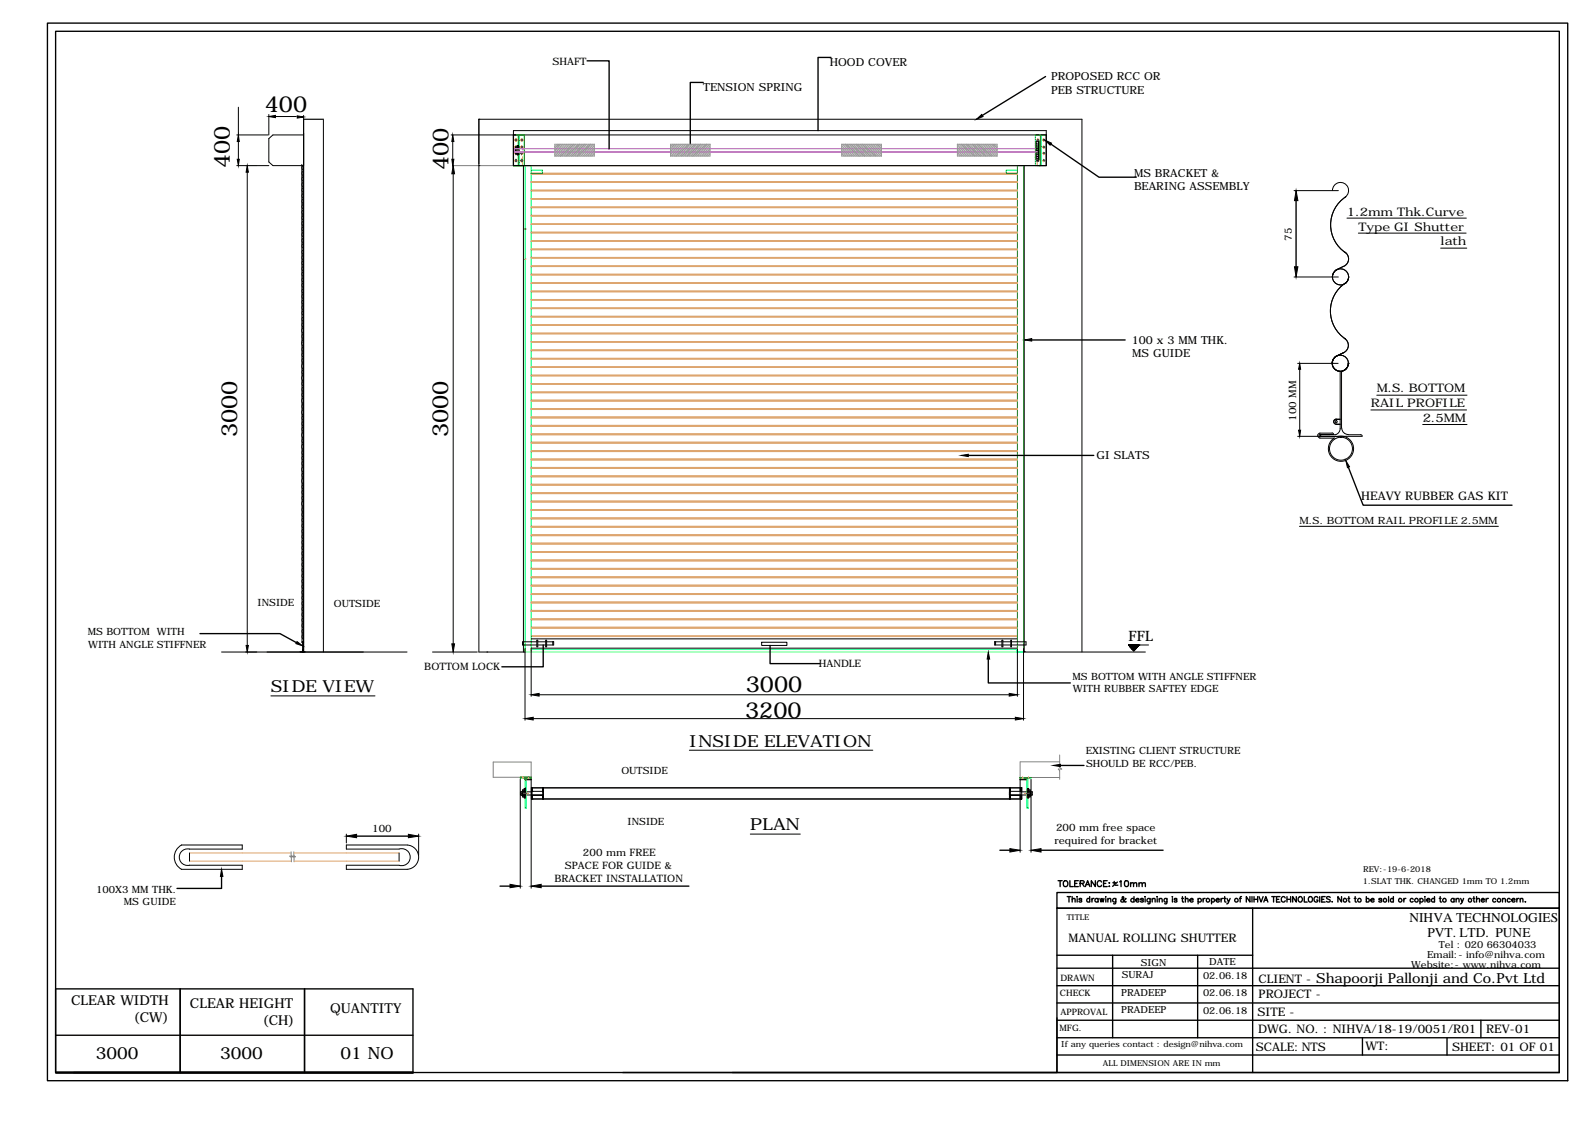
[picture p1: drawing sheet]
<svg xmlns="http://www.w3.org/2000/svg" width="297mm" height="210mm" viewBox="0 0 297 210" stroke-linecap="round" stroke-linejoin="round" font-family="sans-serif">
<!-- layer: 0 -->
<g fill="none" stroke="#dda56e" stroke-width=".19">
<path d="M98.9 38.7h90.6M98.9 38.6h90.6M98.9 37.1h90.6M98.9 37h90.6M98.9 35.5h90.6M98.9 35.4h90.6M98.9 34h90.6M98.9 33.9h90.6M98.9 32.4h90.6M98.9 32.3h90.6M98.9 30.8h90.6M97.8 48.2h.1"/>
<path d="M98.9 59h90.6M98.9 58.9h90.6M98.9 57.5h90.6M98.9 57.3h90.6M98.9 55.9h90.6M98.9 55.8h90.6M98.9 54.3h90.6M98.9 54.2h90.6M98.9 52.8h90.6M98.9 52.6h90.6M98.9 51.2h90.6M98.9 51.1h90.6"/>
<path d="M98.9 49.6h90.6M98.9 49.5h90.6M98.9 48.1h90.6M98.9 47.9h90.6M98.9 46.5h90.6M98.9 46.4h90.6M98.9 44.9h90.6M98.9 44.8h90.6M98.9 43.4h90.6M98.9 43.3h90.6M98.9 41.8h90.6M98.9 41.7h90.6"/>
<path d="M98.9 40.2h90.6M98.9 40.1h90.6M98.9 79.4h90.6M98.9 79.2h90.6M98.9 77.8h90.6M98.9 77.7h90.6M98.9 76.3h90.6M98.9 76.1h90.6M98.9 74.7h90.6M98.9 74.5h90.6M98.9 73.1h90.6M98.9 73h90.6"/>
<path d="M98.9 71.6h90.6M98.9 71.4h90.6M98.9 70h90.6M98.9 69.9h90.6M98.9 68.4h90.6M98.9 68.3h90.6M98.9 66.9h90.6M98.9 66.7h90.6M98.9 65.3h90.6M98.9 65.2h90.6M98.9 63.7h90.6M98.9 63.6h90.6"/>
<path d="M98.9 62.2h90.6M98.9 62h90.6M98.9 60.6h90.6M98.9 60.5h90.6M98.9 99.8h90.6M98.9 99.6h90.6M98.9 98.2h90.6M98.9 98h90.6M98.9 96.6h90.6M98.9 96.5h90.6M98.9 95.1h90.6M98.9 94.9h90.6"/>
<path d="M98.9 93.5h90.6M98.9 93.3h90.6M98.9 91.9h90.6M98.9 91.8h90.6M98.9 90.4h90.6M98.9 90.2h90.6M98.9 88.8h90.6M98.9 88.6h90.6M98.9 87.2h90.6M98.9 87.1h90.6M98.9 85.7h90.6M98.9 85.5h90.6"/>
<path d="M98.9 84.1h90.6M98.9 83.9h90.6M98.9 82.5h90.6M98.9 82.4h90.6M98.9 81h90.6M98.9 80.8h90.6M98.9 118.6h90.6M98.9 118.4h90.6M98.9 117h90.6M98.9 116.8h90.6M98.9 115.4h90.6M98.9 115.3h90.6"/>
<path d="M98.9 113.9h90.6M98.9 113.7h90.6M98.9 112.3h90.6M98.9 112.1h90.6M98.9 110.7h90.6M98.9 110.6h90.6M98.9 109.2h90.6M98.9 109h90.6M98.9 107.6h90.6M98.9 107.4h90.6M98.9 106h90.6M98.9 105.9h90.6"/>
<path d="M98.9 104.5h90.6M98.9 104.3h90.6M98.9 102.9h90.6M98.9 102.7h90.6M98.9 101.3h90.6M98.9 101.2h90.6M35.3 158.9h18.9M54.7 158.9h19.6M35.3 160.4h19M54.8 160.4h19.5"/>
</g>
<g fill="none" stroke="#0f0" stroke-width=".19">
<path d="M95.6 30.8h2M98.9 31.7h2.1v.6h-2.1M189.5 30.8h1.1v90.6h-1.1zM189.5 31.7h-2.1v.6h2.1M192.8 30.7v.1h.2M192.8 25.5v.3M192.8 25.9v.2M192.8 26.2v.2M192.8 26.6v.2M192.8 26.9v.3M192.8 27.3v.2M192.8 27.6v.3"/>
<path d="M192.8 28v.2M192.8 28.3v.3M192.8 28.7v.2M192.8 29.1v.4M192.8 29.6v.3M192.8 30v.2M192.8 30.3v.3M193 25.1h-.2v.3M193.2 30.8h.2M193.2 25.1h.2M193.2 28.5v.1M193.2 27.4v.1"/>
<path d="M193.2 27.4v1.2M193.2 27.4h.2M193.2 28.6h.2M193.5 27.5v1M193.5 26.5h.1M193.5 29.5h.1M193.5 26.7l-.1 .1v2.4l.1 .1M193.6 26.5h.1M193.6 29.5h.1M193.6 26.4v3.1M193.7 27.5v1M193.7 28.5v.1"/>
<path d="M193.7 28.5l.1 .1M193.7 25.1v.2M193.7 25.4v.2M193.7 25.8v.2M193.7 26.1v1.3M193.7 27.5v.3M193.7 27.9v.2M193.7 28.2v.3M193.7 28.6v1.3M193.7 30v.3M193.7 30.3v.3M193.7 30.7v.1"/>
<path d="M193.7 27.4v.1M193.8 28.8h.1M193.8 28.9h.1M193.8 27.1h.1M193.8 27.2h.1M193.8 26.3h-.2v3.4h.2M193.8 27.4l-.1 .1M193.8 25.1v5.7M193.9 25.1v.2M193.9 25.4v.2M193.9 25.8v.2M193.9 26.1v.3"/>
<path d="M193.9 26.5v.2M193.9 26.8v.2M193.9 27.2v.2M193.9 27.5v.3M193.9 27.9v.2M193.9 28.2v.3M193.9 28.6v.2M193.9 28.9v.3M193.9 29.3v.2M193.9 29.7v.2M193.9 30v.3M193.9 30.3v.3"/>
<path d="M193.9 30.7v.1M194.1 25.1h-.6l.3 .1v5.6h-.3h.6M194.2 30.8h.3M194.2 25.1h.3M194.6 25.1h.2v.2M194.8 30.7v.1h-.2M194.8 25.4v.2M194.8 25.8v.2M194.8 26.1v.3M194.8 26.5v.2M194.8 26.8v.2M194.8 27.2v.2"/>
<path d="M194.8 27.5v.3M194.8 27.9v.2M194.8 28.2v.3M194.8 28.6v.2M194.8 28.9v.3M194.8 29.3v.2M194.8 29.7v.2M194.8 30v.3M194.8 30.3v.3M97.8 121.4v-90.6h1.1v90.6M96.9 144.8h2v.1h-2zM97.8 144.9v5.6h.2v-5.6"/>
<path d="M190 144.8h2v.1h-2zM191.2 144.9v5.6h.3M191.4 144.9v5.6"/>
<circle cx="193.3" cy="29.9" r=".15"/>
<circle cx="193.3" cy="26.1" r=".15"/>
<circle cx="194.4" cy="26.1" r=".15"/>
<circle cx="194.4" cy="27.4" r=".15"/>
<circle cx="194.4" cy="29.9" r=".15"/>
<circle cx="194.4" cy="28.5" r=".15"/>
</g>
<path d="M97.3 29.2v1.6h-1.7M193.2 30.1v.7h1.6" fill="none" stroke="#b88a5c" stroke-width=".19"/>
<path d="M97.3 28.5l.1 .1M193.2 27.2v2.1M193.2 27.7h-97.4v.6h97.4M193.4 27.2v2.1" fill="none" stroke="#f0f" stroke-width=".19"/>
<path d="M97.4 27.8l-.1 .1" fill="none" stroke="#b85c8a" stroke-width=".19"/>
<path d="M97.5 121.4h92.8M98.9 121h90.4v.4" fill="none" stroke="#0ff" stroke-width=".19"/>
<g fill="none" stroke="#000" stroke-width=".19">
<path d="M44.4 20v5.1M44.1 25.1h5.8M44.1 30.8h6M44.4 26.4v3.3M46 32.1v88.1M50.1 21.3v3.8M50.1 21.7h5.1M56.5 21.5v9.3h-5.7l-.7-.6v-4.4l.7-.7h5.7M56.5 22.2h3.7M84 25.1h110.8M84.3 26.4v4.4M84.4 32.4v87.5"/>
<path d="M89.2 22.2h.1M89.2 30.8h.1M89.2 22.2v99.2h8.6M89.2 22.2h112.3v99.2M95.6 24.3h99.2v6.5h-99.2zM97.5 30.8v90.6M190.7 30.8v90.6M193 26.3v3.4M193 26.7h.4M193 28h.4M193 27.6h.4M193 27.2h.4"/>
<path d="M193 26.3l.2 .1 .2-.1v3.3l-.2-.1-.2 .1M193.4 29.2h-.4M193.4 28.8h-.4M193.4 28.4h-.4M193.4 30h-.4M241 35.5h8.2M248.1 35.5a1.5 1.5 0 0 1 2.2-1.4 1.5 1.5 0 0 1 .2 2.6M250.6 36.6a6.2 6.2 0 0 0 0 10.5M97.8 42.7h.1M241 51.6h8.2M248.1 51.5h.1M248.8 50.3l1.4-.7-1.4 .7"/>
<path d="M248.8 50.3a1.5 1.5 0 0 0 .1 2.6 1.5 1.5 0 0 0 2.2-1.3M250.4 46.9a1.5 1.5 0 0 1 .7 1.4 1.5 1.5 0 0 1-.8 1.3 1.5 1.5 0 0 0 .2-2.6M250.5 52.8a1.5 1.5 0 0 0-.2-2.6 1.5 1.5 0 0 0-2.2 1.4 1.5 1.5 0 0 1 2.3-1.3 1.5 1.5 0 0 1 0 2.6M250.6 52.7a6.2 6.2 0 0 0 0 10.4M250.9 40.6h22.2M251.1 51.6h.1M253 43.4h20M268.3 46.2h4.9M241.7 67.7h7.5M242 68.8v11.3M248.1 67.6h.1M248.8 66.4l1.4-.7-1.4 .7"/>
<path d="M248.8 66.4a1.5 1.5 0 0 0 .1 2.6 1.5 1.5 0 0 0 2.2-1.3M248.8 78h.8M248.8 78.1h.8M248.8 79.1h.8M248.8 79h.8M248.8 78a.49 .49 0 0 0-.4 .5 .49 .49 0 0 0 .4 .5M248.8 78.1a.44 .44 0 0 0-.4 .4 .44 .44 0 0 0 .4 .5M249.6 69.2v10.6M249.6 79.8a1.21 1.21 0 0 1-.8 1.1l-2.7 .1M249.8 69.3v10.4M249.9 79.7a1.21 1.21 0 0 0 1.2 1.2M250 69.1l-.1 .2"/>
<path d="M250.3 63a1.5 1.5 0 0 1 .8 1.4 1.5 1.5 0 0 1-.9 1.3 1.5 1.5 0 0 0 .2-2.6M250.5 68.9a1.5 1.5 0 0 0-.2-2.6 1.5 1.5 0 0 0-2.2 1.4 1.5 1.5 0 0 1 2.3-1.3 1.5 1.5 0 0 1 0 2.6M251.1 67.7h.1M255.3 76.4h17.8M256.4 73.6h16.8M265 79.1h8.2M241.7 81.3h11.9M242 98h37M245.8 80.7h2.3M245.8 81.6h2.7M245.8 80.7a.44 .44 0 0 0-.4 .4 .44 .44 0 0 0 .4 .5M246.1 81l-.2 .2"/>
<path d="M248.1 80.6l.3 .3h-2.6l-.2 .2 .2 .2h3.3M249.1 81.3a2.35 2.35 0 0 1 2.9 2.7 2.35 2.35 0 0 1-3.6 1.5 2.35 2.35 0 0 1 .1-3.9M251.1 81h2.3M253.4 81h.2l.1 .2M56.3 119.7l.1 .2M56.3 119.5h.2v.2l-.1-.2-.1 .1zM56.3 119.7l.2 .2M56.4 119.9v1.5M98.9 119h90.6M100 119.5h-2.7v.6h2.7M100 119.2h.1v1.3h-.1zM100.1 119.5h1.5"/>
<path d="M101.6 119.2h.2v1.3h-.2zM101.8 119.5h1.3v.6h-1.3M102.9 119.5v.6M141.8 119.6h4.7v.6h-4.7zM185.4 119.5v.6M186.6 119.5h-1.4v.6h1.4M186.6 119.2h.2v1.3h-.2zM186.8 119.5h1.4M188.2 119.2h.2v1.3h-.2zM188.4 119.5h2.7v.6h-2.7M41.3 121.4h34.5M50.4 129.6h19.4"/>
<path d="M56.4 121l-.1 .4h-.4M56.4 121.4h.4M80.5 121.4h8.4M90.7 121.4h.1M97.8 120.8v13.3M98.9 120.9v8.8M98.9 120.7h90.6M99.3 133.8h89.8M100.1 120.1h1.5M100.4 129.4h87.5M128.4 139.7h34.1M186.8 120.1h1.4"/>
<path d="M189.5 120.9v8.8M190.6 121.4h22.7M190.6 120.8v13.3M190.7 121.4h.1M210.2 120.1h.1M210.2 120.2h.1M210.2 120.1h3.7M210.2 120.1l.9 1.1M210.2 120.1v.1M210.3 120.1v.1M210.3 120.3l.1-.2-.1 .2M210.3 120.4l.2-.3-.1 .3"/>
<path d="M210.4 120.1l-.1 .2 .1-.2-.1 .2 .1-.2-.1 .2M210.4 120.4l.2-.3-.1 .4M210.5 120.5l.1-.4-.1 .4M210.5 120.5l.1-.4-.1 .5M210.6 120.1l-.1 .4M210.6 120.6l.2-.5-.2 .5M210.6 120.7l.2-.6-.1 .6M210.7 120.1l-.1 .5M210.8 120.1l-.1 .6M210.8 120.9l.3-.8-.3 .8M210.9 120.1l-.1 .7M210.9 121l.2-.9-.2 .9"/>
<path d="M211 120.1l-.2 .8M211.1 121.1l.3-1-.3 1M211.1 120.1l-.2 .8M211.1 120.1l-.2 .9zM211.2 120.1l-.2 1 .2-1M211.2 121.1l.3-1-.3 1M211.3 120.1l-.2 1 .2-1-.3 1M211.3 121.1l.3-1-.3 1M211.4 120.1l-.3 1.1zM211.4 120.1l-.3 1.1M211.5 120.1l-.4 1.1M211.5 120.9l.2-.8-.3 .8"/>
<path d="M211.5 120.8l.2-.7-.2 .7M211.5 120.1l-.2 1M211.6 120.1l-.2 .9zM211.6 120.1l-.2 .9M211.6 120.7l.2-.6-.2 .7M211.7 120.1l-.1 .7M211.7 120.6l.1-.5-.1 .6M211.7 120.6l.2-.5-.2 .5M211.8 120.1l-.2 .6M211.8 120.5l.1-.4-.1 .5M211.8 120.1l-.1 .5M211.9 120.1l-.1 .4"/>
<path d="M211.9 120.1v.4zM211.9 120.1v.3zM212 120.1l-.1 .2M212 120.3v-.2l-.1 .2M212 120.1v.2l.1-.1M212.1 120.1h.1M212.1 120.1l-1 1.1M33.8 157.4h11.3v.7h-9.8a1.55 1.55 0 0 0-1.9 1.5 1.55 1.55 0 0 0 1.9 1.5h9.8v.8h-11.3M33.8 157.4a2.56 2.56 0 0 0 0 4.5M35.3 158.9v1.5M64.5 155.3v1.7M74.3 158.1h-9.8v-.7h11.4a2.26 2.26 0 0 1 2.1 2.2 2.26 2.26 0 0 1-2.1 2.3h-11.4v-.8h9.8"/>
<path d="M74.3 158.9v1.5M74.4 158.1a1.59 1.59 0 0 1 2 1.5 1.59 1.59 0 0 1-2 1.6M78 155.3v4M96.9 144.8h2v20.6M96.9 145.1v20.3M97.8 144.8v.4h1.1M98.9 144.9h-1v.2h1M99 146.7h.1M99 147l.1-.2-.1 .2M99 148.2h.1M99 146.8l.1-.1v2.1M99 146.8h91.3l-.2 .2"/>
<path d="M99 146.7v2.1M99 146.7h91.3M99 146.7v.1M99.1 147.2l-.1 .2 .1-.1M99.1 147.4h.1M99.1 148.3l-.1 .2M99.1 148.7l-.1 .1 .1-.1M99.1 148.8h.1M99.1 146.8l-.1 .1M99.1 146.9l-.1 .2M99.1 147l-.1 .2M99.1 147.1l-.1 .2"/>
<path d="M99.1 147.3l-.1 .1M99.1 148.2l-.1 .1M99.1 148.2l-.1 .2M99.1 148.4l-.1 .2M99.1 148.4l-.1 .3M99.1 148.5l-.1 .2M99.1 148.6l-.1 .2h91.3M99.1 148.7l-.1 .1M99.1 148.8h-.1M99.1 147.5h-2.2v.6h4.3l-.1 .1M101.1 147.1l.1-.1-.1 .2M101.1 148.6l.1-.2-.1 .2"/>
<path d="M101.1 146.7v2.1M101.1 147.5h.1M101.1 146.7v.1M101.1 148.1l-2.1 .1M101.2 146.7v2.1M101.2 148.1l-.1 .1M101.2 147.3l-.1 .2 .1-.2M101.2 148.1l-.1 .2 .1-.1M101.2 148.7l-.1 .1 .1-.1M101.2 147.2l-.1 .2h-2.1l.1-.1M101.2 146.8l-.1 .1M101.2 146.8l-.1 .2"/>
<path d="M101.2 146.9l-.1 .2M101.2 147l-.1 .1M101.2 147.1l-.1 .1M101.2 147.1l-.1 .2M101.2 147.3l-.1 .1M101.2 147.4l-.1 .1M101.2 147.4v.1M101.2 148.2l-.1 .2M101.2 148.3l-.1 .1M101.2 148.3l-.1 .2M101.2 148.4l-.1 .1M101.2 148.5l-.1 .2"/>
<path d="M101.2 148.6l-.1 .2M101.2 148.7l-.1 .1M101.2 148.8h.1M139.7 155.3h9.3M188 147.3l.2-.1-.2 .1M188 148.1h.1M188 148.8l.2-.1-.2 .1M188 147.5h.2M188 148.3l.2-.1h2.1l-.2 .1M188 146.9l.2-.2v2.1M188 148.2l.1-.1-.1 .1M188 148.5l.2-.1-.2 .2"/>
<path d="M188 146.7v2.1M188 146.7v.1M188.1 146.7l-.1 .1M188.2 146.8l-.2 .2 .2-.1M188.2 147.3l-.2 .2 .2-.2M188.2 148.3l-.2 .2 .2-.1M188.2 146.8l-.2 .2M188.2 146.9l-.2 .2M188.2 147l-.2 .1M188.2 147.1l-.2 .1M188.2 147.1l-.2 .2M188.2 147.2l-.2 .2"/>
<path d="M188.2 148.1l-.2 .2M188.2 148.2l-.2 .2 .2-.1M188.2 148.5l-.2 .1M188.2 148.5l-.2 .2M188.2 148.6l-.2 .1M188.2 148.7l-.1 .1M188.2 148.8h-.1M190 144.9h1v.2h-1M190.1 146.7v.6M190.1 148.2v.6M190.1 146.7h.1M190.1 148.2h.1l-.1 .1"/>
<path d="M190.1 147.5h2.2v.6h-4.3M190.1 146.7v.1M190.2 147.4h.1M190.2 146.7l-.1 .1M190.2 148.2h-.1M190.2 148.8h.1M190.3 147l-.2 .2 .2-.1M190.3 148.5l-.2 .1M190.3 146.7v2.1h-91.3M190.3 147.4l-2.2 .1 .1-.1M190.3 146.7l-.2 .2M190.3 146.8l-.2 .2"/>
<path d="M190.3 146.9l-.2 .2M190.3 147l-.2 .1M190.3 147.1l-.2 .1M190.3 147.1l-.2 .2M190.3 147.2l-.2 .1M190.3 147.3l-.2 .1M190.3 148.2l-.2 .2 .2-.1M190.3 148.3l-.2 .2M190.3 148.5l-.2 .2M190.3 148.6l-.2 .1M190.3 148.7l-.2 .1M190.3 148.7l-.1 .1"/>
<path d="M191.1 144.8v.4h-1.1M192 144.8h-2v13.9M192 145.1v13.6"/>
<circle cx="248.8" cy="78.5" r=".19"/>
<circle cx="249.7" cy="83.6" r="2.14"/>
</g>
<g fill="#000" stroke="#000" stroke-width=".19">
<path d="M44.2 29.7h.4l-.2 1.1zM44.4 25.1l.2 1.3h-.4zM46 30.8l.3 1.3h-.5zM50.1 21.7l1.2-.2v.4zM55.4 21.6l1.1 .2-1.1 .2zM84.4 30.8l.3 1.6h-.6zM84.3 25.1l.2 1.3h-.4zM84.1 29.7h.4l-.2 1.2zM181.8 22.2l1-.9 .3 .4zM194.6 26.1l1.2 .6-.2 .3zM241.4 35.5l.3 1.9h-.6zM241.1 49.7h.6l-.3 1.9z"/>
<path d="M190.8 63.3l1.3-.2v.4zM242 67.7l.2 1.1h-.4zM179 84.8l1.3-.2v.4zM241.8 80.1h.4l-.2 1.2zM250.6 85.8l.7 1.1-.4 .2zM55.3 119.5l1.1 .8-1.3-.4zM84.1 119.9h.6l-.3 1.5zM45.8 120.2h.5l-.3 1.2zM97.8 133.8l1.5-.2v.5zM98.9 129.4l1.5-.3v.6zM184.1 121.4l.2 1.4h-.5zM187.9 129.1l1.6 .3-1.6 .3z"/>
<path d="M189.1 133.6l1.5 .2-1.5 .3zM64.5 155.7l1.9-.3v.6zM76.1 155.4l1.9 .3-1.9 .3zM188.1 158.1l1.9 .3-1.9 .3zM192 158.4l1.9-.3v.6zM196.2 142.6l1.3-.2v.4zM41.3 161.9l.2 1.3h-.5zM95 164.7l1.9 .3-1.9 .3zM98.9 165l1.9-.3v.6z"/>
</g>
<g fill="none" stroke="#000" stroke-width=".25">
<path d="M8.8 4.3h283.2v197h-283.2zM10.4 5.8h280v194h-280zM109.3 11.3h4.1v16.4M131 15.4h-2.4v11.5M154.8 10.7h-2.5v13.6M194.7 14.3l-11.7 7.2M96 27.7h.5M96 28.3h.5M96 28h.1M96.4 27.1h.1v1.8h-.1zM96.4 27.6h-.4v.8h.4M96.4 27.4h-.3v1.2h.3"/>
<path d="M96.4 27.2h.1M96.4 27.5h.1M96.4 28.6h.1M96.4 28.7h.1M195.7 26.8l9 6.2h6.9M241.4 37.4v12.3M192.1 63.3h17.4M180.3 84.8h23.4M251.1 87l2.8 7.1h27.7M37.2 118h14.9l3.1 1.7M101.2 120.1v4.1h-7.7M143.4 120.2v3.4h9.2"/>
<path d="M184.1 122.8v4.4h15.2M66.4 155.7h9.7M97.2 147.5h.6M97.2 148.1h.6M97.2 147.8h.2M97.6 146.9h.2v1.7h-.2zM97.6 147.4h-.4v.8h.4M97.6 147.1h-.2v1.3h.2M97.6 147.1h.2M97.6 147.2h.2M97.6 148.3h.2M97.6 148.5h.2"/>
<path d="M186.2 158.4h1.9M191.4 146.9h.1v1.7h-.1zM191.4 147.1h.1M191.4 147.2h.1M191.4 148.3h.1M191.4 148.5h.1M191.4 147.5h.6M191.4 148.1h.6M191.5 147.4h.5v.8h-.5M191.5 147.1h.3v1.3h-.3M191.8 147.8h.2M193.9 158.4h22.7"/>
<path d="M197.5 142.6h4.4M41.3 163.2v2.3h-8.3M93.1 165h1.9M100.8 165h27.5M196.8 177.9h36.5M197 164h.8M197.4 164v1.1M198.1 164.2a.52 .52 0 0 1 .8 .3 .52 .52 0 0 1-.6 .6l-.2-.1-.1-.3zM198.7 167h.7M199.1 167v1M199.2 164v1.1h.7M199.7 167.5l.2-.2 .3 .1v.6"/>
<path d="M199.7 167v1M200.1 164.5h.5M200.6 167h.1M200.6 167.4v.6M200.8 164h-.7v1.1h.7M201.2 164.5h.6l.1-.3-.1-.1-.6-.1v1.1M201.5 167.5l-.2-.2-.3 .1v.2l.4 .1 .1 .2-.2 .1-.4-.1M201.5 164.5l.4 .6M202.1 165.1l.5-1.1 .4 1.1M202.3 164.7h.5M202.9 167.5a.31 .31 0 0 0-.4 0 .31 .31 0 0 0 0 .4 .31 .31 0 0 0 .4 0M202.9 167v1"/>
<path d="M203.4 167.3v.7M203.7 167.3l-.2 .1-.1 .2M204 164v1.1l-.8-1.1v1.1M204.5 167.5a.33 .33 0 0 0-.5-.1 .33 .33 0 0 0 0 .5 .33 .33 0 0 0 .5 0M204.5 167.3v.7M204.8 167.3l.2 .7 .2-.7 .2 .7 .2-.7M205.1 164.3a.45 .45 0 0 0-.6-.2 .45 .45 0 0 0-.2 .6 .42 .42 0 0 0 .4 .4 .42 .42 0 0 0 .4-.2M205.5 164.5h.4M205.9 167h.1M205.9 167.4v.6M206.2 164h-.7v1.1h.7M206.3 167.5l.3-.2 .2 .1 .1 .6"/>
<path d="M206.3 167.3v.7M206.5 164.5h.2zM206.5 165.1h.2zM207.2 177.9v15.4M207.2 164.4h.6M207.5 164.2v.5M207.7 164.9h.5M207.8 167.3v1h-.4M207.8 167.5a.33 .33 0 0 0-.5-.1 .33 .33 0 0 0 0 .5 .33 .33 0 0 0 .5 0M208.1 164.3l-.9 .8M208.5 164.2l.3-.2v1.1M209.6 164.1l.1-.1a.57 .57 0 0 1 .5 .6 .57 .57 0 0 1-.5 .5 .68 .68 0 0 1-.1-1z"/>
<path d="M209.7 167.4l-.1-.1a.61 .61 0 0 1-.8 .6v-.3l.5-.4-.2-.2-.1 .2 .1 .3 .4 .5 .2-.1M210.6 164.6l.1-.1h.4v.6M210.6 164.4v.7M211.1 164.6l.3-.2 .3 .1v.6M211.2 167.5a.33 .33 0 0 0-.5-.1 .33 .33 0 0 0 0 .5 .33 .33 0 0 0 .5 0M211.2 167v1M211.5 167.6h.6v-.2a.34 .34 0 0 0-.5 .1 .34 .34 0 0 0 0 .4 .34 .34 0 0 0 .5 0M212.1 164.6l.3-.2 .3 .1v.6M212.1 164.4v.7M212.7 164.6l.3-.2 .3 .1v.6M212.9 167.5l-.1-.2-.3 .1v.2l.4 .1v.2l-.1 .1-.4-.1M213.2 167h.1"/>
<path d="M213.3 167.4v.6M214.2 167.3v1h-.4M214.2 167.5a.33 .33 0 0 0-.5-.1 .33 .33 0 0 0 0 .5 .33 .33 0 0 0 .5 0M214.6 167.5l.2-.2 .3 .1v.6M214.6 167.3v.7M215.5 167h.1M215.5 167.4v.6M215.9 167.5l.1-.1h.4v.6M215.9 167.3v.7M217.3 167.3v1h-.4M217.3 167.5a.31 .31 0 0 0-.4 0 .31 .31 0 0 0 0 .4 .31 .31 0 0 0 .4 0M218.3 167h.1"/>
<path d="M218.3 167.4v.6M219.2 167.5l-.2-.2-.3 .1v.2l.4 .1 .1 .2-.2 .1-.3-.1M220.1 167.3h.3M220.2 167v.8l.3 .2M220.8 167.5l.2-.2 .2 .1 .1 .6M220.8 167v1M221.6 167.6h.6v-.2a.34 .34 0 0 0-.5 .1 .34 .34 0 0 0 0 .4 .34 .34 0 0 0 .5 0M223 177.9v15.4M223.1 167.5a.33 .33 0 0 1 .5-.1 .33 .33 0 0 1 0 .5 .33 .33 0 0 1-.5 0M223.1 167.3v1M224.1 167.3v.7M224.4 167.3l-.2 .1-.1 .2"/>
<path d="M225.6 167.5a.31 .31 0 0 1 .5 0 .31 .31 0 0 1 0 .4 .31 .31 0 0 1-.5 0M225.6 167.3v1M226.5 167.6h.6l-.1-.2a.34 .34 0 0 0-.5 .1 .34 .34 0 0 0 .1 .4 .34 .34 0 0 0 .5 0M227.4 167.3v.7M227.8 167.3l-.3 .1-.1 .2M227.9 167.3h.3M228.1 167v.8l.2 .2M228.5 167.3l.3 .7 .3-.7M228.8 168l-.3 .3M230.8 167.3h.4M231.2 167h-.2v1M232.8 167v1l-.7-1v1"/>
<path d="M233.2 167v1M233.3 169.1v30.7M233.5 167v1M233.5 167.5h.7M234.2 167v1M234.5 167l.4 1 .3-1M235.4 168l.3-1 .4 1M235.5 167.7h.5M236.8 167h.7M237.2 167v1M237.7 167.5h.5M238.4 167h-.7v1h.7"/>
<path d="M239.3 167.2a.37 .37 0 0 0-.4-.2 .37 .37 0 0 0-.3 .4v.2a.37 .37 0 0 0 .3 .4 .37 .37 0 0 0 .4-.2M239.7 167.5h.7M239.7 167v1M240.4 167v1M241.4 167v1l-.7-1v1M242 167a.47 .47 0 0 1 .6 .5 .47 .47 0 0 1-.7 .4l-.1-.5zM242.9 167v1h.5M243.8 167a.47 .47 0 0 1 .6 .5 .47 .47 0 0 1-.7 .4v-.5zM245.4 167.2a.37 .37 0 0 0-.4-.2 .37 .37 0 0 0-.3 .4v.2a.36 .36 0 0 0 .4 .4 .36 .36 0 0 0 .3-.4h-.2M245.8 167v1M246.2 167.5h.3M246.8 167h-.6v1h.6"/>
<path d="M247.7 167.2l-.2-.2h-.4v.3l.5 .3 .1 .3-.2 .1-.5-.1M248.1 167.9h.1M249.8 167v1l-.6-1v1M251 167.3h.4M251.2 167v.8l.2 .2M252.2 167.3h.3M252.4 167v.8l.2 .2M254.5 167.5a.31 .31 0 0 1 .4 0 .31 .31 0 0 1 0 .4 .31 .31 0 0 1-.4 0M254.5 167v1M255.3 167.6h.6l-.1-.2a.34 .34 0 0 0-.4 .1 .34 .34 0 0 0 0 .4 .34 .34 0 0 0 .5 0M257.3 167.5l-.2-.2-.3 .1v.2l.5 .1v.2l-.2 .1-.3-.1M258.6 167v1"/>
<path d="M259.5 167.5a.31 .31 0 0 0-.5 0 .31 .31 0 0 0 0 .4 .31 .31 0 0 0 .5 0M259.5 167v1M261.4 167.3v.7M261.8 167.3l-.2 .1-.2 .2M263.2 167.5a.31 .31 0 0 0-.5 0 .31 .31 0 0 0 0 .4 .31 .31 0 0 0 .5 0M264.4 167.5a.33 .33 0 0 1 .5-.1 .33 .33 0 0 1 0 .5 .33 .33 0 0 1-.5 0M264.4 167.3v1M265.3 167h.1M265.4 167.4v.6M265.7 167.6h.6a.33 .33 0 0 0-.5-.2 .33 .33 0 0 0 0 .6l.5-.1M267.2 167.5l-.1-.1a.34 .34 0 0 0-.5 .1 .34 .34 0 0 0 .1 .4 .34 .34 0 0 0 .5 0M267.2 167v1"/>
<path d="M268 167.3h.4M268.2 167v.8l.3 .2M270.8 167.5l-.1-.1a.34 .34 0 0 0-.4 .1 .34 .34 0 0 0 0 .4 .34 .34 0 0 0 .5 0M270.8 167.3v.7M271.2 167.5l.2-.2 .3 .1v.6M271.2 167.3v.7M272 167.3l.3 .7 .3-.7M272.3 168l-.3 .3M274.3 167.3h.3M274.5 167v.8l.2 .2M275 167.5l.2-.2 .3 .1v.6M275 167v1"/>
<path d="M275.9 167.6l.5-.1a.32 .32 0 0 0-.5-.1 .32 .32 0 0 0 0 .5l.2 .1 .3-.1M276.8 167.3v.7M277.2 167.3l-.3 .1-.1 .2M278.5 167.5a.31 .31 0 0 0-.4 0 .31 .31 0 0 0 0 .4 .31 .31 0 0 0 .4 0M279.8 167.5l.1-.1h.4l.1 .6M279.8 167.3v.7M281.2 167.5a.31 .31 0 0 0-.4 0 .31 .31 0 0 0 0 .4 .31 .31 0 0 0 .4 0M281.5 167.6h.6v-.2a.34 .34 0 0 0-.5 .1 .34 .34 0 0 0 .1 .4 .34 .34 0 0 0 .4 0M282.5 167.3v.7M282.9 167.3l-.3 .1-.1 .2M283.1 167.5l.2-.2 .3 .1v.6M283.1 167.3v.7"/>
<path d="M284 168h.1zM10.4 199.8h66.6zM10.4 199.8v-15.6h66.5v15.6h-63.1M10.4 192.8h66.5M33.6 184.2v15.6M56.7 184.2v15.6M116 199.8h174.4M196.8 199.8v-30.7h93.6h-93.6v-2.9h93.6v33.6M196.8 189.6v10.2h-60.4M196.8 190h93.6M196.8 186.8h93.6M196.8 183.6h93.6"/>
<path d="M196.8 180.3h93.6M196.8 193.3h93.6M196.8 196.5h93.6M253.7 193.3v3.2M269.5 193.3v3.2M275.8 190v3.3"/>
<circle cx="224.9" cy="167.7" r=".34"/>
<circle cx="230.3" cy="167.7" r=".35"/>
<circle cx="250.5" cy="167.7" r=".34"/>
<circle cx="253.2" cy="167.7" r=".35"/>
<circle cx="257.9" cy="167.7" r=".34"/>
<circle cx="260.8" cy="167.7" r=".34"/>
<circle cx="263.8" cy="167.7" r=".35"/>
<circle cx="269" cy="167.7" r=".35"/>
<circle cx="273.8" cy="167.7" r=".34"/>
<circle cx="279.2" cy="167.7" r=".35"/>
</g>
<!-- layer: hatch -->
<path d="M56.5 22.2h3.7M84.4 30.8h12M54.2 158.7v.6l.3 .3-.5-.1 .3 .2v.8M54.7 158.7v.6l.3 .3-.5-.1 .3 .2v.8M91.8 141.9h7.1v2.9h-7.1zM197.3 141.9h-7.3v2.9h7.3M197.3 140.6v2.3l.4 .3h-.6l.2 .3v1.6" fill="none" stroke="#808080" stroke-width=".19"/>
<!-- layer: 0 -->
<g fill="none" stroke="#f00" stroke-width=".19">
<path d="M193 26.1h.5M193 29.9h.5M193.3 25.9v.4M193.3 29.7v.4M194.1 26.1h.5M194.1 27.4h.5M194.1 29.9h.5M194.1 28.6h.5M194.4 25.9v.4M194.4 27.2v.5M194.4 28.3v.5M194.4 29.7v.4"/>
<path d="M97.4 147.8h1M97.4 144.7v.3M98.5 144.7v.3M190.4 144.7v.3M190.8 147.8h1M191.5 144.7v.3"/>
</g>
<path d="M97.3 144.8v.1M97.4 144.8v.1M97.8 148.1h.2M97.8 147.5h.2M98.4 144.8v.1M98.5 144.8v.1M190.4 144.8v.1M190.5 144.8v.1M191.2 148.1h.2M191.2 147.5h.2M191.5 144.8v.1M191.6 144.8v.1" fill="none" stroke="#ff0" stroke-width=".19"/>
<g fill="none" stroke="#f00" stroke-width=".25">
<path d="M95.7 28h1M95.8 26.1h.5M95.8 27.4h.5M95.8 29.9h.5M95.8 28.6h.5M96.1 25.9v.4M96.1 27.2v.5M96.1 28.3v.5M96.1 29.7v.4M96.3 27.4h.3M96.4 28.6h.2M96.9 26.1h.5"/>
<path d="M96.9 27.4h.5M96.9 29.9h.5M96.9 28.6h.5M97.1 25.9v.4M97.1 27.2v.5M97.1 28.3v.5M97.1 29.7v.4M97.1 147.8h.9M97.6 147.1h.3M97.6 148.4h.3M191.2 147.8h1M191.3 147.1h.3"/>
<path d="M191.3 148.4h.3"/>
</g>
<g fill="#0f0" stroke="#0f0" stroke-width=".19">
<path d="M193.7 26.3l.1 1.1zM193.7 26.3l.1 1.1z"/>
<path d="M193.7 27.4v.1zM193.7 27.4v.1z"/>
<path d="M193.7 27.5v.5zM193.7 27.5v.5z"/>
<path d="M193.7 28v.5zM193.7 28v.5z"/>
<path d="M193.7 28.5l.1 .1zM193.7 28.5l.1 .1z"/>
<path d="M193.7 28.6l.1 1.1zM193.7 28.6l.1 1.1z"/>
</g>
<g fill="none" stroke="#0f0" stroke-width=".25">
<path d="M95.6 30.7v.1h.2M95.6 25.4v.2M95.6 25.8v.2M95.6 26.1v.3M95.6 26.5v.2M95.6 26.8v.2M95.6 27.2v.2M95.6 27.5v.3M95.6 27.9v.2M95.6 28.2v.3M95.6 28.6v.2M95.6 28.9v.3"/>
<path d="M95.6 29.3v.2M95.6 29.7v.2M95.6 30v.3M95.6 30.3v.3M95.8 25.1h-.2v.2M96 25.1h.2M96 30.8h.2M96.3 25.1h.2v.2M96.5 30.7v.1h-.2M96.5 25.4v.2M96.5 25.8v.2M96.5 26.1v.3"/>
<path d="M96.5 26.5v.2M96.5 26.8v.2M96.5 27.2v.2M96.5 27.5v.3M96.5 27.9v.2M96.5 28.2v.3M96.5 28.6v.2M96.5 28.9v.3M96.5 29.3v.2M96.5 29.7v.2M96.5 30v.3M96.5 30.3v.3"/>
<path d="M96.7 30.7v.1h.2M96.7 25.4v.2M96.7 25.8v.2M96.7 26.1v.3M96.7 26.5v.2M96.7 26.8v.2M96.7 27.2v.2M96.7 27.5v.3M96.7 27.9v.2M96.7 28.2v.3M96.7 28.6v.2M96.7 28.9v.3"/>
<path d="M96.7 29.3v.2M96.7 29.7v.2M96.7 30v.3M96.7 30.3v.3M96.9 25.1h-.2v.2M97 25.1h.3M97 30.8h.3M97.4 25.1h.2v.2M97.6 30.7v.1h-.2M97.6 25.4v.2M97.6 25.8v.2M97.6 26.1v.3"/>
<path d="M97.6 26.5v.2M97.6 26.8v.2M97.6 27.2v.2M97.6 27.5v.3M97.6 27.9v.2M97.6 28.2v.3M97.6 28.6v.2M97.6 28.9v.3M97.6 29.3v.2M97.6 29.7v.2M97.6 30v.3M97.6 30.3v.3"/>
<circle cx="96.1" cy="29.9" r=".15"/>
<circle cx="96.1" cy="27.4" r=".15"/>
<circle cx="96.1" cy="28.5" r=".15"/>
<circle cx="96.1" cy="26.1" r=".15"/>
<circle cx="97.2" cy="29.9" r=".15"/>
<circle cx="97.2" cy="28.5" r=".15"/>
<circle cx="97.2" cy="26.1" r=".15"/>
<circle cx="97.2" cy="27.4" r=".15"/>
</g>
<!-- layer: Guides -->
<path d="M56.2 30.6v89M56.5 30.6v90.8" fill="none" stroke="#000" stroke-width=".19"/>
<!-- layer: strips -->
<g fill="none" stroke="#000" stroke-width=".19">
<path d="M56.5 31.8l-.3 .5 .3 .5-.3 .5 .3 .5-.2 .4v.4l.2 .3M56.5 34.9l-.3 .5 .3 .5M56.5 35.9l-.3 .6 .3 .5-.3 .5 .3 .5-.3 .5 .3 .5-.2 .4v.3l.2 .4-.3 .5 .3 .5M56.5 30.7l-.3 .5 .3 .6M56.5 44.3l-.3 .5 .3 .5-.2 .3v.4l.2 .3M56.5 46.4l-.3 .6 .3 .5M56.5 47.5l-.3 .5 .3 .5-.2 .3v.4l.2 .3M56.5 49.5l-.3 .5 .3 .6-.3 .5 .3 .5-.3 .5 .3 .5-.2 .3v.4l.2 .3M56.5 53.7l-.3 .5 .3 .5-.2 .3v.4l.2 .3M56.5 55.8l-.3 .5 .3 .5M56.5 56.8l-.3 .5 .3 .5-.2 .3v.4l.2 .3M56.5 58.9l-.3 .5 .3 .6-.2 .3v.4l.2 .3"/>
<path d="M56.5 41.1l-.3 .5 .3 .5-.3 .5 .3 .6-.2 .3v.4l.2 .3M56.5 61l-.3 .6 .3 .5-.3 .6 .3 .5-.2 .4a.93 .93 0 0 0 .2 1l-.3 .5 .3 .5M56.5 78.4l-.3 .5 .3 .5-.3 .5 .3 .6-.3 .5 .3 .6M56.5 75.2l-.2 .3v.4l.2 .3-.3 .6 .3 .6M56.5 77.3l-.3 .6 .3 .5M56.5 72l-.3 .5 .3 .5-.3 .5 .3 .6-.3 .5 .3 .6M56.5 68.8l-.2 .3v.4l.2 .3-.3 .6 .3 .6M56.5 71l-.3 .5 .3 .5M56.5 65.6l-.3 .5 .3 .5-.3 .5 .3 .5-.3 .6 .3 .6M56.5 84.8l-.3 .5 .3 .5-.3 .5 .3 .5-.3 .6 .3 .6-.2 .3v.4l.2 .3-.3 .6 .3 .6-.3 .5 .3 .5-.3 .5 .3 .5-.3 .6 .3 .4-.3 .6 .3 .6-.2 .3v.4l.2 .3M56.5 81.6l-.2 .3v.4l.2 .3-.3 .6 .3 .6-.2 .3v.4l.2 .3M56.5 95.3l-.3 .5 .3 .6-.3 .5 .3 .5-.3 .5 .3 .5-.3 .5 .3 .6-.3 .5 .3 .5"/>
<path d="M56.5 117.1l-.3 .5 .3 .5-.2 .3v.4l.2 .3M56.5 116l-.3 .5 .3 .5M56.5 114l-.3 .5 .3 .5-.2 .3v.4l.2 .3M56.5 104.6l-.3 .6 .3 .5-.3 .5 .3 .5-.3 .5 .3 .6-.2 .3v.3l.2 .4-.3 .5 .3 .5M56.5 109.8l-.3 .5 .3 .5M56.5 110.8l-.3 .5 .3 .6-.3 .5 .3 .5-.3 .5 .3 .5M56.5 100.5l-.3 .5 .3 .5M56.5 101.5l-.3 .5 .3 .5-.3 .6 .3 .5-.3 .5 .3 .5"/>
</g>
<!-- layer: bracket -->
<path d="M56.5 24.8v5.8" fill="none" stroke="#000" stroke-width=".19"/>
<!-- layer: hatch -->
<path d="M56.5 22.2v99.2M60.2 22.2v99.2" fill="none" stroke="#000" stroke-width=".19"/>
<!-- layer: Dimension -->
<path d="M45.7 30.8h2.1" fill="none" stroke="#f0f" stroke-width=".19"/>
<!-- layer: 0 -->
<g fill="none" stroke="#989898" stroke-width=".19">
<path d="M103.8 26.9l-.5 .4M104.1 26.9l-.8 .7M104.1 26.9l-.4 .4M104.5 26.9l-1.2 1M104.8 26.9l-1.5 1.3M105.1 26.9l-1.8 1.6M105.5 26.9l-2.2 1.9M105.9 26.9l-2.6 2.2M106.2 26.9l-2.5 2.2M106.5 26.9l-2.5 2.2M106.9 26.9l-2.5 2.2M107.2 26.9l-2.5 2.2"/>
<path d="M107.6 26.9l-2.5 2.2M107.9 26.9l-2.5 2.2M108.3 26.9l-2.6 2.2M108.6 26.9l-2.5 2.2M109 26.9l-2.5 2.2M109.3 26.9l-2.5 2.2M109.7 26.9l-2.6 2.2M110 26.9l-2.5 2.2M110.3 26.9l-2.5 2.2M110.7 26.9h-7.4v2.2M110.7 26.9v2.2h-7.4M110.7 26.9l-2.6 2.2"/>
<path d="M110.7 27.2l-2.2 1.9M110.7 27.5l-1.8 1.6M110.7 27.8l-1.5 1.3M110.7 28.1l-1.2 1M110.7 28.4l-.8 .7M110.7 28.7l-.5 .4M125.3 26.9l-.4 .4M125.6 26.9l-.4 .4M125.7 26.9l-.8 .7M126 26.9l-1.1 1M126.4 26.9l-1.5 1.3M126.7 26.9l-1.8 1.6"/>
<path d="M127 26.9l-2.1 1.9M127.4 26.9l-2.5 2.2M127.7 26.9l-2.5 2.2M128.1 26.9l-2.6 2.2M128.4 26.9l-2.5 2.2M128.8 26.9l-2.5 2.2M129.1 26.9l-2.5 2.2M129.5 26.9l-2.6 2.2M129.8 26.9l-2.5 2.2M130.2 26.9l-2.6 2.2M130.5 26.9l-2.5 2.2M130.8 26.9l-2.5 2.2"/>
<path d="M131.2 26.9l-2.5 2.2M131.6 26.9l-2.6 2.2M131.9 26.9l-2.5 2.2M132.2 26.9h-7.3v2.2M132.2 26.9v2.2h-7.3M132.2 26.9l-2.5 2.2M132.2 27.2l-2.2 1.9M132.2 27.5l-1.8 1.6M132.2 27.8l-1.4 1.3M132.2 28.1l-1.1 1M132.2 28.4l-.8 .7M132.2 28.7l-.4 .4"/>
<path d="M156.7 26.9h7.5v2.2h-7.5zM156.7 27.2l2.2 1.9M156.7 27.5l1.9 1.6M156.7 27.8l1.6 1.3M156.7 28.1l1.2 1M156.7 28.4l.9 .7M156.7 28.7l.5 .4M156.8 26.9l2.5 2.2M157.1 26.9l2.5 2.2M157.5 26.9l2.5 2.2M157.8 26.9l2.5 2.2M158.1 26.9l2.6 2.2"/>
<path d="M158.5 26.9l2.5 2.2M158.9 26.9l2.5 2.2M159.2 26.9l2.5 2.2M159.5 26.9l2.6 2.2M159.9 26.9l2.5 2.2M160.2 26.9l2.6 2.2M160.6 26.9l2.5 2.2M160.9 26.9l2.5 2.2M161.3 26.9l2.5 2.2M161.6 26.9l2.6 2.2M162 26.9l2.2 1.9M162.3 26.9l1.9 1.6"/>
<path d="M162.6 26.9l1.6 1.3M163 26.9l1.2 1M163.4 26.9l.8 .7M163.4 26.9l.4 .4M163.7 26.9l.5 .4M178.3 26.9h7.4v2.2h-7.4zM178.3 26.9l2.5 2.2M178.3 27.2l2.2 1.9M178.3 27.5l1.9 1.6M178.3 27.8l1.5 1.3M178.3 28.1l1.1 1M178.3 28.4l.8 .7"/>
<path d="M178.3 28.7l.5 .4M178.7 26.9l2.5 2.2M179.4 26.9l2.5 2.2M179.7 26.9l2.5 2.2M180 26.9l2.6 2.2M180.4 26.9l2.5 2.2M180.7 26.9l2.5 2.2M181.4 26.9l2.6 2.2M181.5 29.1l-2.5-2.2 2.6 2.2M181.8 26.9l2.5 2.2M182.1 26.9l2.5 2.2M182.4 26.9l2.6 2.2"/>
<path d="M182.8 26.9l2.5 2.2M183.2 26.9l2.5 2.2M183.5 26.9l2.2 1.9M183.6 29.1l-2.5-2.2 2.5 2.2M183.8 26.9l1.9 1.6M184.2 26.9l1.5 1.3M184.5 26.9l1.2 1M184.9 26.9l.8 .7M184.9 26.9l.5 .4M185.2 26.9l.5 .4"/>
</g>
<g font-size="4.1">
<text x="49.3" y="20.9">400</text>
<text x="42.8" y="31.4" transform="rotate(-90 42.8 31.4)">400</text>
<text x="83.6" y="31.7" transform="rotate(-90 83.6 31.7)">400</text>
<text x="44.1" y="81.4" transform="rotate(-90 44.1 81.4)">3000</text>
<text x="83.5" y="81.4" transform="rotate(-90 83.5 81.4)">3000</text>
<text x="138.9" y="128.9">3000</text>
<text x="138.8" y="133.8">3200</text>
</g>
<g font-size="3.1">
<text x="50.4" y="128.9">SIDE VIEW</text>
<text x="128.4" y="139.1">INSIDE ELEVATION</text>
<text x="139.7" y="154.7">PLAN</text>
<text x="17.9" y="197.2">3000</text>
<text x="41" y="197.2">3000</text>
<text x="63.4" y="197.3">01 NO</text>
</g>
<text font-size="2.7" x="210.2" y="119.5">FFL</text>
<text font-size="2.6" x="245.1" y="183.1">Shapoorji Pallonji and Co.Pvt Ltd</text>
<g font-size="2.5">
<text x="262.5" y="171.8">NIHVA TECHNOLOGIES</text>
<text x="265.8" y="174.4">PVT. LTD. PUNE</text>
<text x="13.2" y="187.1">CLEAR WIDTH</text>
<text x="24.9" y="190.3">(CW)</text>
<text x="35.4" y="187.8">CLEAR HEIGHT</text>
<text x="48.9" y="191">(CH)</text>
<text x="61.5" y="188.7">QUANTITY</text>
</g>
<g font-size="2.2">
<text x="250.9" y="40.2">1.2mm Thk.Curve</text>
<text x="253" y="43">Type GI Shutter</text>
<text x="268.3" y="45.7">lath</text>
<text x="255.3" y="75.8">RAIL PROFILE</text>
<text x="256.4" y="73.1">M.S. BOTTOM</text>
<text x="265" y="78.6">2.5MM</text>
<text x="253.5" y="93.1">HEAVY RUBBER GAS KIT</text>
<text x="199" y="175.5">MANUAL ROLLING SHUTTER</text>
<text x="234.4" y="183.1">CLIENT -</text>
<text x="234.4" y="186">PROJECT -</text>
<text x="234.2" y="189.2">SITE -</text>
<text x="233.9" y="195.7">SCALE: NTS</text>
<text x="234.3" y="192.4">DWG. NO. : NIHVA/18-19/0051/R01</text>
<text x="254.3" y="195.7">WT:</text>
<text x="270.4" y="195.7">SHEET: 01 OF 01</text>
<text x="276.8" y="192.4">REV-01</text>
</g>
<g font-size="2.1">
<text x="131" y="16.9">TENSION SPRING</text>
<text x="154.5" y="12.2">HOOD COVER</text>
<text x="195.7" y="14.9">PROPOSED RCC OR</text>
<text x="195.7" y="17.5">PEB STRUCTURE</text>
<text x="211.2" y="32.9">MS BRACKET &amp;</text>
<text x="211.2" y="35.4">BEARING ASSEMBLY</text>
<text x="210.8" y="64">100 x 3 MM THK.</text>
<text x="210.8" y="66.5">MS GUIDE</text>
<text x="204.2" y="85.5">GI SLATS</text>
</g>
<g font-size="1.9">
<text x="102.9" y="12.1">SHAFT</text>
<text x="240.6" y="44.9" transform="rotate(-90 240.6 44.9)">75</text>
<text x="241.4" y="78.3" transform="rotate(-90 241.4 78.3)">100 MM</text>
<text x="242" y="97.6">M.S. BOTTOM RAIL PROFILE 2.5MM</text>
<text x="47.9" y="112.9">INSIDE</text>
<text x="62.2" y="113">OUTSIDE</text>
<text x="16.3" y="118.3">MS BOTTOM WITH</text>
<text x="16.4" y="120.6">WITH ANGLE STIFFNER</text>
<text x="79" y="124.9">BOTTOM LOCK</text>
<text x="152.5" y="124.3">HANDLE</text>
<text x="199.7" y="126.6">MS BOTTOM WITH ANGLE STIFFNER</text>
<text x="199.8" y="128.9">WITH RUBBER SAFTEY EDGE</text>
<text x="202.2" y="140.5">EXISTING CLIENT STRUCTURE</text>
<text x="202.3" y="142.8">SHOULD BE RCC/PEB.</text>
<text x="115.7" y="144.1">OUTSIDE</text>
<text x="69.3" y="154.9">100</text>
<text x="116.9" y="153.7">INSIDE</text>
<text x="196.7" y="154.8">200 mm free space</text>
<text x="105.2" y="161.8">SPACE FOR GUIDE &amp;</text>
<text x="108.6" y="159.5">200 mm FREE</text>
<text x="196.4" y="157.2">required for bracket</text>
<text x="17.9" y="166.3">100X3 MM THK.</text>
<text x="103.2" y="164.2">BRACKET INSTALLATION</text>
<text x="23.1" y="168.6">MS GUIDE</text>
</g>
<g font-size="1.8">
<text x="212.5" y="179.9">SIGN</text>
<text x="225.2" y="179.8">DATE</text>
<text x="265.8" y="178.4">Email:- info@nihva.com</text>
<text x="268" y="176.6">Tel : 020 66304033</text>
<text x="208.8" y="185.4">PRADEEP</text>
<text x="208.9" y="182.2">SURAJ</text>
<text x="224.1" y="182.3">02.06.18</text>
<text x="224.1" y="185.5">02.06.18</text>
<text x="262.8" y="180.2">Website:- www.nihva.com</text>
<text x="208.8" y="188.7">PRADEEP</text>
<text x="224.1" y="188.8">02.06.18</text>
</g>
<g font-size="1.7">
<text x="197.4" y="185.5">CHECK</text>
<text x="197.5" y="182.7">DRAWN</text>
<text x="197.3" y="192">MFG.</text>
<text x="197.5" y="189.1">APPROVAL</text>
</g>
<text font-size="1.6" x="197.6" y="195">If any queries contact : design@nihva.com</text>
<g font-size="1.5">
<text x="253.8" y="164.6">1.SLAT THK. CHANGED 1mm TO 1.2mm</text>
<text x="253.9" y="162.5">REV:-19-6-2018</text>
<text x="198.7" y="171.4">TITLE</text>
<text x="205.4" y="198.6">ALL DIMENSION ARE IN mm</text>
</g>
</svg>
